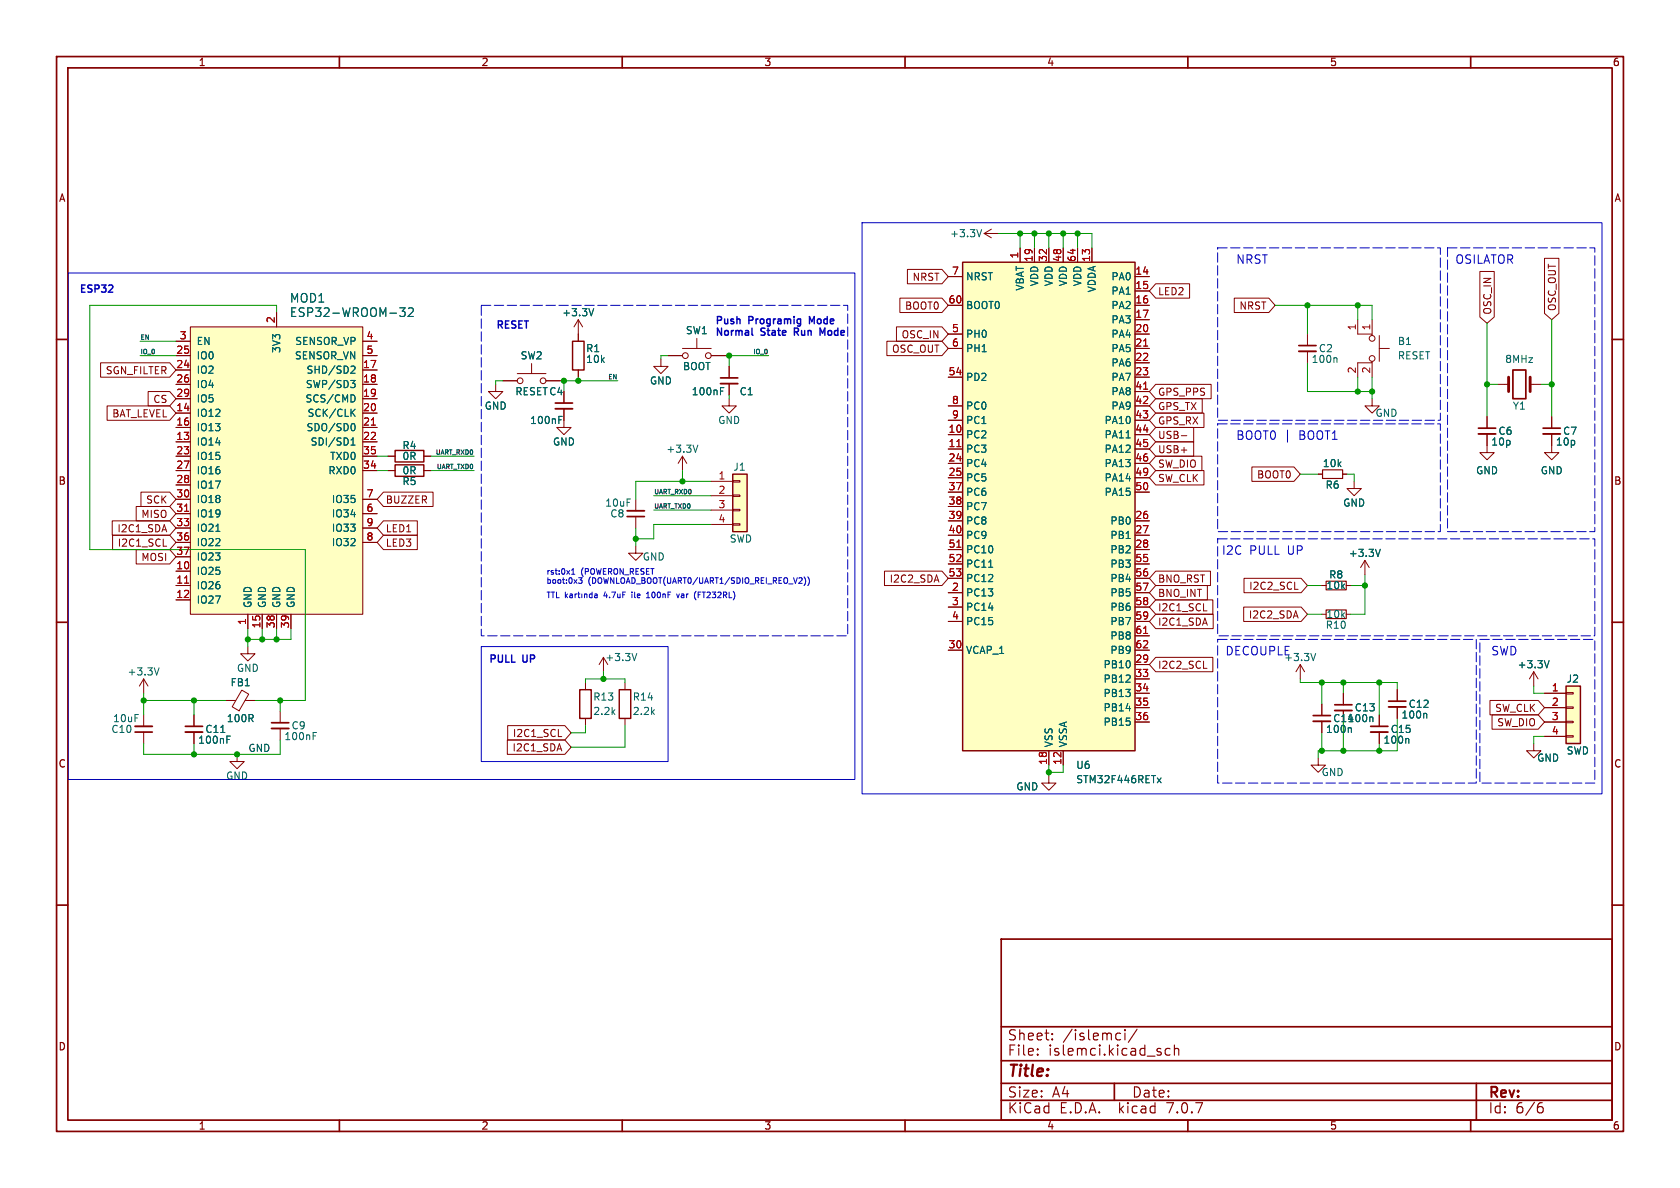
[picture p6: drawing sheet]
<svg xmlns="http://www.w3.org/2000/svg" width="297mm" height="210mm" viewBox="0 0 297 210" stroke-linecap="round" stroke-linejoin="round" font-family="sans-serif">
<g fill="none" stroke="#840000" stroke-width=".3">
<path d="M10 10h277v190h-277zM12 12h273v186h-273zM60 10v2M110 10v2M160 10v2M210 10v2M260 10v2M10 60h2M285 60h2M98.2 71.2h3M127.4 66.8h3M229.6 61.1h3.1"/>
<path d="M261.4 75.7h3M267.5 65.4h2.2v5.1h-2.2zM272.8 75.7h3M110.9 91.3h3M10 110h2M285 110h2M23.9 129.4h3M32.8 128.4h3M48 127.8h3.1M232.2 126.5h3M236 124.6h3M242.3 128.4h3.1"/>
<path d="M245.5 124h3M10 160h2M285 160h2M177 166h108v32h-108zM60 198v2M110 198v2M160 198v2M177 194.5h108M177 191.5h108M177 187.5h108M177 181.5h108M197 191.5v3"/>
<path d="M210 198v2M260 198v2M261 191.5v6.5"/>
</g>
<g fill="none" stroke="#840000" stroke-width=".2">
<path d="M233.8 83.1h3.6v1.5h-3.6zM234.4 102.7h3.6v1.6h-3.6zM234.4 107.8h3.6v1.5h-3.6zM183.4 186.4v.1M183.4 185.4v.2M186 183.7v.1M186 182.7v.2M197.6 182.6l.5 .1M198.1 183.7l-.5 .1M198.9 182v.2M198.9 182.6v1.2M201 181.9l-1.5 2.4"/>
<path d="M206.8 185.4l-.5-.1-.3 .4v.5l.2 .2h.6M207.6 185.5a.45 .45 0 0 1 .8 .1v.9M207.6 184.7v1.8M272.1 195.6l.5 .1 .2 .3-.1 .6-.2 .1h-.4M272.6 194.9l-.5 .1"/>
</g>
<g fill="#ffffc2" stroke="#ffffc2" stroke-width=".18">
<path d="M170.2 46.4h30.5v86.3h-30.5z"/>
<path d="M33.7 57.8h30.4v50.8h-30.4z"/>
<path d="M276.9 121.3h2.5v10.1h-2.5z"/>
<path d="M129.5 83.8h2.6v10.2h-2.6z"/>
</g>
<path d="M170.2 46.4h30.5v86.3h-30.5zM69.8 79.6h5.1v2.1h-5.1zM101.2 60.3h2.1v5.1h-2.1zM69.8 82.2h5.1v2h-5.1zM129.5 83.8h2.6v10.2h-2.6zM102.5 121.9h2v5.1h-2zM109.5 121.9h2v5.1h-2zM276.9 121.3h2.5v10.1h-2.5z" fill="none" stroke="#840000" stroke-width=".25"/>
<g fill="none" stroke="#840000" stroke-width=".18">
<path d="M33.7 57.8h30.4v50.8h-30.4zM48.9 55.2v2.6M102.2 56.5l-.7 1.3M102.2 56.5v3.8M102.2 56.5l.8 1.3M123.2 59.8v1.8M158.5 57.8h8l1.1 1.3-1.1 1.2h-8zM159.1 52.7h7.4l1.1 1.3-1.1 1.2h-7.4zM160.4 47.6h6.1l1.1 1.3-1.1 1.3h-6.1zM167.6 48.9h2.6M167.6 54h2.6M167.6 59.1h2.6"/>
<path d="M174 41.3l1.3 .7M174 41.3h2.5M175.3 40.5l-1.3 .8M180.3 43.8v2.6M182.9 43.8v2.6M185.4 43.8v2.6M188 43.8v2.6M190.5 43.8v2.6M193 43.8v2.6M200.7 48.9h2.5M200.7 51.4h2.5M200.7 54h2.5"/>
<path d="M200.7 56.5h2.5M200.7 59.1h2.5M204.3 50.2h6v2.5h-6l-1.1-1.3zM218.2 52.7h6.1l1.1 1.3-1.1 1.2h-6.1zM231.1 59.1v2M240 56.5v2.6h2.6v.2M242.6 56.5v2.6M243.8 59.3v4.6M261.6 48h2.6v8l-1.3 1.2-1.3-1.2zM273 45.7h2.6v9.7l-1.3 1.1-1.3-1.1zM17.8 64.1h12.2l1.1 1.3-1.1 1.3h-12.2zM18.9 71.8h11.1l1.1 1.2-1.1 1.3h-11.1z"/>
<path d="M26.2 69.2h3.8l1.1 1.3-1.1 1.3h-3.8zM31.1 67.9h2.6M31.1 78.1h2.6M31.1 73h2.6M31.1 75.6h2.6M31.1 65.4h2.6M31.1 70.5h2.6M31.1 62.9h2.6M31.1 60.3h2.6M64.1 67.9h2.6M64.1 78.1h2.6M64.1 73h2.6"/>
<path d="M64.1 75.6h2.6M64.1 65.4h2.6M64.1 70.5h2.6M64.1 62.9h2.6M64.1 60.3h2.6M87.6 67.9v1.3h1.3l-1.3 1.3-1.2-1.3h1.2M88.9 67.3h2.5M91.4 66h5.1M94 64.3v1.7M96.5 67.3h2.6M99.7 72.3v3.3h1.3l-1.3 1.2-1.3-1.2h1.3M99.7 69.2v2"/>
<path d="M102.2 65.4v1.3M116.8 63.5v1.3h1.3l-1.3 1.2-1.2-1.2h1.2M118.1 62.9h2.5M120.6 61.6h5.1M125.7 62.9h2.6M128.9 70.5v1.3h1.3l-1.3 1.2-1.3-1.2h1.3M128.9 64.8v2M128.9 67.8v2.1M156.8 60.3h9.7l1.1 1.3-1.1 1.3h-9.7zM167.6 76.8h2.6M167.6 79.4h2.6M167.6 61.6h2.6"/>
<path d="M167.6 66.7h2.6M167.6 71.8h2.6M167.6 74.3h2.6M200.7 76.8h2.5M200.7 79.4h2.5M200.7 61.6h2.5M200.7 64.1h2.5M200.7 66.7h2.5M200.7 69.2h2.5M200.7 71.8h2.5M200.7 74.3h2.5M204.3 70.5h8.2v2.5h-8.2l-1.1-1.2z"/>
<path d="M204.3 67.9h9.8v2.6h-9.8l-1.1-1.3zM204.3 75.6h6.7v2.5h-6.7l-1.1-1.3zM204.3 78.1h6.7v2.5h-6.7l-1.1-1.2zM204.3 73h8.5v2.6h-8.5l-1.1-1.3zM208.8 77h1M231.1 62.1v2M242.6 70.5v1.3h1.2l-1.2 1.2-1.3-1.2h1.3M242.6 63.9v.2h-2.6v2.6M242.6 64.1v2.6M243.8 61.6h1.8M262.9 76.7v3.3h1.3l-1.3 1.3-1.3-1.3h1.3M262.9 73.7v2"/>
<path d="M264.8 67.9h1.9M270.5 67.9h1.9M274.3 76.7v3.3h1.3l-1.3 1.3-1.3-1.3h1.3M274.3 73.7v2M19.8 92.1h10.2l1.1 1.2-1.1 1.3h-10.2zM19.9 94.6h10.1l1.1 1.3-1.1 1.3h-10.1zM24.1 89.5h5.9l1.1 1.3-1.1 1.3h-5.9zM24.1 97.2h5.9l1.1 1.2-1.1 1.3h-5.9zM24.9 87h5.1l1.1 1.3-1.1 1.2h-5.1zM28.9 96.6h.6M31.1 80.6h2.6M31.1 83.2h2.6"/>
<path d="M31.1 85.7h2.6M31.1 88.3h2.6M31.1 90.8h2.6M31.1 93.3h2.6M31.1 95.9h2.6M31.1 98.4h2.6M64.1 80.6h2.6M64.1 83.2h2.6M64.1 88.3h2.6M64.1 90.8h2.6M64.1 93.3h2.6M64.1 95.9h2.6"/>
<path d="M67.8 87h8.8v2.5h-8.8l-1.1-1.2zM67.8 92.1h6v2.5h-6l-1.1-1.3zM67.8 94.6h6v2.6h-6l-1.1-1.3zM68.6 80.6h1.2M68.6 83.2h1.2M74.9 80.6h1.3M74.9 83.2h1.3M112.4 96.5v1.3h1.3l-1.3 1.3-1.3-1.3h1.3M112.4 88.3v2M112.4 91.3v2M120.6 80.6l-.7 1.3M120.6 80.6v2.6"/>
<path d="M120.6 80.6l.8 1.3M125.7 85.1h3.8M125.7 87.6h3.8M125.7 90.2h3.8M125.7 92.7h3.8M129.5 92.6h1.3v.2h-1.3zM129.5 90h1.3v.3h-1.3zM129.5 87.5h1.3v.3h-1.3zM129.5 85h1.3v.2h-1.3zM167.6 81.9h2.6M167.6 84.5h2.6M167.6 92.1h2.6"/>
<path d="M167.6 94.6h2.6M167.6 97.2h2.6M167.6 87h2.6M167.6 89.5h2.6M167.6 99.7h2.6M200.7 81.9h2.5M200.7 84.5h2.5M200.7 92.1h2.5M200.7 94.6h2.5M200.7 97.2h2.5M200.7 87h2.5M200.7 99.7h2.5"/>
<path d="M204.3 80.6h8.2v2.6h-8.2l-1.1-1.3zM204.3 83.2h8.5v2.5h-8.5l-1.1-1.2zM221.3 82.5h7.5l1.1 1.3-1.1 1.3h-7.5zM233 83.8h.8M237.4 83.8h.7M239.4 85.1v1.3h1.3l-1.3 1.2-1.3-1.2h1.3M241.3 99.1l-.8 1.2M241.3 99.1v2.5M241.3 99.1l.8 1.2M31.1 103.5h2.6M31.1 101h2.6M31.1 106h2.6"/>
<path d="M43.8 114.3v1.3h1.3l-1.3 1.2-1.3-1.2h1.3M43.8 108.6v2.5M46.4 108.6v2.5M48.9 108.6v2.5M51.4 108.6v2.5M105.9 117.5l.8-1.3v2.5M156.4 101h10.1l1.1 1.2-1.1 1.3h-10.1zM167.6 104.8h2.6M167.6 107.3h2.6M167.6 114.9h2.6M167.6 109.9h2.6M167.6 102.2h2.6"/>
<path d="M200.7 104.8h2.5M200.7 117.5h2.5M200.7 107.3h2.5M200.7 114.9h2.5M200.7 109.9h2.5M200.7 102.2h2.5M200.7 112.4h2.5M204.3 101h9.7v2.5h-9.7l-1.1-1.3zM204.3 108.6h10.2v2.5h-10.2l-1.1-1.2zM204.3 116.2h10.1v2.5h-10.1l-1.1-1.2zM204.3 103.5h9.1v2.5h-9.1l-1.1-1.2zM204.3 106h10.1v2.6h-10.1l-1.1-1.3z"/>
<path d="M212.8 118.1h.6M212.8 108h.6M219.9 107.3h10.1l1.1 1.3-1.1 1.3h-10.1zM219.9 102.2h10.1l1.1 1.3-1.1 1.3h-10.1zM228.9 104.2h.6M229.9 117.5l-.8 1.2M229.9 117.5v2.5M229.9 117.5l.7 1.2M233.7 103.5h.7M233.7 108.6h.7M238 103.5h.8M238 108.6h.8"/>
<path d="M271.1 118.7l-.7 1.3M271.1 118.7v2.6M271.1 118.7l.8 1.3M25.4 120v2.6M25.4 126.4v2M25.4 129.4v2M25.4 120l-.8 1.3M25.4 120l.8 1.3M34.3 126.4v2M34.3 129.4v2M40 123.8h1.7M41.9 133.4v1.2h1.3l-1.3 1.3-1.3-1.3h1.3"/>
<path d="M42.7 122l1.3 .7-1.7 3-1.3-.8zM43.3 123.8h1.8M49.5 125.7v2.1M49.5 128.8v2M89.7 130.8h10.2l1.1 1.3-1.1 1.3h-10.2zM89.8 128.3h10.1l1.1 1.2-1.1 1.3h-10.1zM98.7 130.2h.6M103.5 120.7v1.2M103.5 127v1.3M110.5 120.7v1.2M110.5 127v1.3M185.4 137.2v1.2h1.3l-1.3 1.3-1.3-1.3h1.3"/>
<path d="M185.4 132.7v2.6M188 132.7v2.6M200.7 120h2.5M200.7 122.6h2.5M200.7 125.1h2.5M200.7 127.6h2.5M233 134v1.3h1.3l-1.3 1.2-1.2-1.2h1.2M233.7 124.5v2M233.7 127.5v2M237.5 122.6v2M237.5 125.6v2M243.8 126.4v2"/>
<path d="M243.8 129.4v2M247 121.9v2.1M247 125v2M263.4 123.8h8.5l1.1 1.3-1.1 1.3h-8.5zM263.8 126.4h8.1l1.1 1.2-1.1 1.3h-8.1zM271.1 131.4v1.3h1.3l-1.3 1.3-1.2-1.3h1.2M273 122.6h3.9M273 125.1h3.9M273 127.6h3.9M273 130.2h3.9M276.9 130h1.2v.3h-1.2zM276.9 127.5h1.2v.3h-1.2z"/>
<path d="M276.9 125h1.2v.2h-1.2zM276.9 122.4h1.2v.3h-1.2z"/>
<circle cx="242.6" cy="59.8" r=".51"/>
<circle cx="91.9" cy="67.3" r=".51"/>
<circle cx="96" cy="67.3" r=".51"/>
<circle cx="121.2" cy="62.9" r=".51"/>
<circle cx="125.2" cy="62.9" r=".51"/>
<circle cx="242.6" cy="63.4" r=".51"/>
</g>
<path d="M65.6 75.1h.8M169.2 79h.7M202.2 61.2h.7M202.2 68.8h.7M32.6 90.4h.8M169.2 96.7h.7M32.6 103.1h.8M202.2 112h.7" fill="none" stroke="#a90000" stroke-width=".18"/>
<g fill="none" stroke="#006464" stroke-width=".18">
<path d="M70.7 54.4h.9l-.5 .6 .4 .1v.7l-.2 .1h-.6M72.2 54.6l.6-.2 .2 .2 .1 .3-1 1h1M105 54.6l-.5 1.2M173.5 40.6l-.4 1.3M62 67.3h.8l-.4 .4 .3 .2 .1 .4-.3 .2h-.3M62.1 78.7h.7M62.1 77.8l.3-.4v1.3M62.2 64.7l.5 .1 .1 .3-.8 .9h.8M62.2 72.9l.6 .7M62.4 74.9a.68 .68 0 0 1 .4 .6 .68 .68 0 0 1-.4 .6M62.5 69.9l.3 .4-.3 .7M62.8 72.3l-.7 .8"/>
<path d="M98.8 74.2h.4M98.8 73.6h.6M123.4 78.7l-.5 1.3M127.4 69.1h.4M127.4 68.5h.6M199.1 77.4h.7M236.2 63.2l.2 .2v.7M38.2 93.9h.7M244 97.1l-.4 1.3M28.1 118.1l-.4 1.2M112.6 115.5l-.4 1.3M174.8 100.3h.7"/>
<path d="M232.6 115.5l-.4 1.3M273.9 116.8l-.5 1.3M39 129.5h.8M40.1 130.7h.4M40.1 130.1h.6M55.4 129.5h.6M55.4 130.1h.4M204.6 137.5l.7 .9M205.3 137.5l-.7 .9M238.7 128.6l.2 .2v.7M242.5 126.7l.2 .2v.7M248.9 130.5l.2 .2v.7"/>
<path d="M252.1 126.1l.1 .2v.6"/>
</g>
<path d="M266.7 66.7v2.5M270.5 66.7v2.5" fill="none" stroke="#840000" stroke-width=".51"/>
<g fill="none" stroke="#840000" stroke-width=".33">
<path d="M98.2 72.3h3M127.4 67.8h3M229.6 62.1h3.1M261.4 76.7h3M272.8 76.7h3M110.9 90.3h3M23.9 128.4h3M32.8 129.4h3M48 128.8h3.1M232.2 127.5h3M236 125.6h3M242.3 129.4h3.1"/>
<path d="M245.5 125h3"/>
</g>
<path d="M132.9 59.1l.2 .2M140.4 58v1.3M140.4 58.7h.5M143.5 56.9l-.4-.9v1.2M145.8 58l-.4 .9-.4-.9v1.3" fill="none" stroke="#0000c2" stroke-width=".25"/>
<g fill="none" stroke="#0000c2" stroke-width=".18">
<path d="M152.4 39.4h130.8v100.9h-130.8zM12.1 48.3h139v89.5h-139zM85.1 114.3h33v20.3h-33zM96.7 104.7h.6M97 104.7v1M97.5 104.7h.5M97.8 104.7v1M98.4 104.7v1h.5M100 104.7v1M100 105.3l.3 .4M100.3 105l-.3 .4M100.8 105h.3l.1 .7"/>
<path d="M101 101.5h.6M101 100.8l.3-.3v1M101.2 105.2l-.5 .2 .2 .3 .3-.1M101.7 105v.7M102 105l-.3 .2M102.1 105h.4M102.3 104.7v.8l.2 .2M102.3 102.1h.6l-.3 .4 .3 .1v.4l-.2 .1-.4-.1M102.9 105v.7M103.3 105.1l.4-.1 .1 .7M103.3 105v.7M104.7 105h-.3l-.2 .2 .1 .4h.4"/>
<path d="M104.7 104.7v1M105.1 105h.4l.1 .7M105.6 105.2l-.5 .2 .1 .3 .4-.1M111.7 104.7v.1M111.7 105v.7M114.3 105.7h.6M114.3 105l.3-.3v1M119.6 105l.3 .7 .2-.7M123 104.5v.1M123.4 105.1h.4M123.9 104.7h-.5v1M142.1 102a1.15 1.15 0 0 1 0 1.5"/>
<path d="M142.8 102a1.15 1.15 0 0 1 0 1.5"/>
</g>
<path d="M85.1 54h64.8v58.4h-64.8v-58.4M215.3 43.8h39.3v30.5h-39.3v-30.5M255.9 43.8h26v50.2h-26v-50.2M215.3 74.9h39.3v19.1h-39.3v-19.1M215.3 95.3h66.6v17.1h-66.6v-17.1M215.3 113h45.7v25.4h-45.7v-25.4M261.6 113h20.3v25.4h-20.3v-25.4" fill="none" stroke="#0000c2" stroke-width=".18" stroke-dasharray="1.7 .6"/>
<g fill="none" stroke="#009600" stroke-width=".18">
<path d="M48.9 55.2v-1.2h-33v43.2h38.1v26.6h-8.9M176.5 41.3h16.5v2.5M180.3 41.3v2.5M182.9 41.3v2.5M185.4 41.3v2.5M188 41.3v2.5M190.5 41.3v2.5M225.4 54h17.2v2.5M231.1 54v5.1M240 54v2.5M262.9 57.2v16.5M274.3 56.5v17.2"/>
<path d="M24.8 62.9h6.3M24.8 60.3h6.3M88.9 67.3h-1.3v.6M99.1 67.3h10.1M99.7 67.3v1.9M102.2 66.7v.6M118.1 62.9h-1.3v.6M128.3 62.9h7.6M128.9 62.9v1.9M128.9 69.9v.6M231.1 64.1v5.1h11.5M240 66.7v2.5"/>
<path d="M242.6 66.7v3.8M262.9 67.9h1.9M272.4 67.9h1.9M66.7 83.2h1.9M66.7 80.6h1.9M76.2 83.2h7.6M76.2 80.6h7.6M112.4 93.3v3.2M115.6 87.6h10.1M115.6 90.2h10.1M120.6 83.2v1.9M125.7 85.1h-13.3v3.2"/>
<path d="M125.7 92.7h-10.1v2.6h-3.2M229.9 83.8h3.1M238.1 83.8h1.3v1.3M43.8 111.1v3.2M46.4 111.1v1.9M48.9 111.1v1.9M51.4 111.1v1.9h-7.6M106.7 118.7v1.3M231.1 108.6h2.6M231.1 103.5h2.6M238.8 103.5h2.5M241.3 101.6v7h-2.5"/>
<path d="M25.4 122.6v3.8M25.4 123.8h14.6M34.3 123.8v2.6M34.3 131.4v2M49.5 130.8v2.6h-24.1v-2M49.5 123.8v1.9M103.5 120.7v-.7h7v.7M103.5 128.3v1.2h-2.5M110.5 128.3v3.8h-9.5M185.4 135.3v1.9M188 135.3v1.2h-2.6M229.9 120v.7h17.1v1.2"/>
<path d="M233.7 120.7v3.8M233.7 129.5v3.2M237.5 120.7v1.9M237.5 127.6v5.1M243.8 120.7v5.7M243.8 131.4v1.3M247 127v5.7h-14v1.3M271.1 121.3v1.3h1.9M273 130.2h-1.9v1.2"/>
</g>
<g fill="#009600" stroke="#009600" stroke-width=".18">
<circle cx="242.6" cy="69.2" r=".46"/>
<circle cx="240" cy="69.2" r=".46"/>
<circle cx="243.8" cy="132.7" r=".46"/>
<circle cx="237.5" cy="132.7" r=".46"/>
<circle cx="243.8" cy="120.7" r=".46"/>
<circle cx="240" cy="54" r=".46"/>
<circle cx="231.1" cy="54" r=".46"/>
<circle cx="237.5" cy="120.7" r=".46"/>
<circle cx="233.7" cy="132.7" r=".46"/>
<circle cx="233.7" cy="120.7" r=".46"/>
<circle cx="262.9" cy="67.9" r=".46"/>
<circle cx="274.3" cy="67.9" r=".46"/>
<circle cx="180.3" cy="41.3" r=".46"/>
<circle cx="188" cy="41.3" r=".46"/>
<circle cx="190.5" cy="41.3" r=".46"/>
<circle cx="182.9" cy="41.3" r=".46"/>
<circle cx="185.4" cy="41.3" r=".46"/>
<circle cx="241.3" cy="103.5" r=".46"/>
<circle cx="185.4" cy="136.5" r=".46"/>
<circle cx="41.9" cy="133.4" r=".46"/>
<circle cx="46.4" cy="113" r=".46"/>
<circle cx="48.9" cy="113" r=".46"/>
<circle cx="25.4" cy="123.8" r=".46"/>
<circle cx="49.5" cy="123.8" r=".46"/>
<circle cx="43.8" cy="113" r=".46"/>
<circle cx="34.3" cy="123.8" r=".46"/>
<circle cx="34.3" cy="133.4" r=".46"/>
<circle cx="112.4" cy="95.3" r=".46"/>
<circle cx="120.6" cy="85.1" r=".46"/>
<circle cx="106.7" cy="120" r=".46"/>
<circle cx="128.9" cy="62.9" r=".46"/>
<circle cx="99.7" cy="67.3" r=".46"/>
<circle cx="102.2" cy="67.3" r=".46"/>
</g>
<text font-size="2.8" fill="#840000" x="178" y="190.9">Title:</text>
<g font-size="2.5" fill="#840000">
<text x="178" y="184.2">Sheet:</text>
<text x="187.9" y="184.2">/islemci/</text>
<text x="178" y="186.9">File:</text>
<text x="185.4" y="186.9">islemci.kicad_sch</text>
<text x="178" y="197.1">KiCad</text>
<text x="178" y="194.3">Size:</text>
<text x="186" y="194.3">A4</text>
<text x="187.3" y="197.1">E.D.A.</text>
<text x="198.1" y="197.1">kicad</text>
<text x="200" y="194.3">Date:</text>
<text x="206.8" y="197.1">7.0.7</text>
<text x="263" y="194.5">Rev:</text>
<text x="263" y="197.1">Id:</text>
<text x="268" y="197.1">6/6</text>
</g>
<g font-size="2.1" fill="#0000c2">
<text x="218.4" y="46.7">NRST</text>
<text x="257.2" y="46.7">OSILATOR</text>
<text x="218.4" y="77.9">BOOT0 |</text>
<text x="229.7" y="77.9">BOOT1</text>
<text x="215.9" y="98.2">I2C</text>
<text x="220.8" y="98.2">PULL</text>
<text x="227.6" y="98.2">UP</text>
<text x="216.5" y="116">DECOUPLE</text>
<text x="263.5" y="116">SWD</text>
</g>
<g font-size="2.1" fill="#006464">
<text x="51.1" y="53.7">MOD1</text>
<text x="51.1" y="56.2">ESP32-WROOM-32</text>
</g>
<g font-size="1.8" fill="#840000">
<text x="35" y="11.9">1</text>
<text x="85" y="11.9">2</text>
<text x="135" y="11.9">3</text>
<text x="185" y="11.9">4</text>
<text x="235" y="11.9">5</text>
<text x="285" y="11.9">6</text>
<text x="10.3" y="35.9">A</text>
<text x="285.3" y="35.9">A</text>
<text x="161.2" y="49.8">NRST</text>
<text x="204.6" y="52.4">LED2</text>
<text x="159.9" y="54.9">BOOT0</text>
<text x="219" y="54.9">NRST</text>
<text x="263.8" y="55.7" transform="rotate(-90 263.8 55.7)">OSC_IN</text>
<text x="275.3" y="55.1" transform="rotate(-90 275.3 55.1)">OSC_OUT</text>
<text x="157.6" y="62.5">OSC_OUT</text>
<text x="159.3" y="60">OSC_IN</text>
<text x="18.6" y="66.4">SGN_FILTER</text>
<text x="27" y="71.4">CS</text>
<text x="204.6" y="70.2">GPS_PPS</text>
<text x="19.7" y="74">BAT_LEVEL</text>
<text x="204.6" y="72.7">GPS_TX</text>
<text x="204.6" y="77.8">USB-</text>
<text x="204.6" y="75.2">GPS_RX</text>
<text x="204.6" y="82.9">SW_DIO</text>
<text x="204.6" y="80.3">USB+</text>
<text x="10.2" y="86">B</text>
<text x="25.7" y="89.2">SCK</text>
<text x="68.1" y="89.2">BUZZER</text>
<text x="204.6" y="85.4">SW_CLK</text>
<text x="222.1" y="84.8">BOOT0</text>
<text x="285.2" y="86">B</text>
<text x="20.7" y="94.3">I2C1_SDA</text>
<text x="24.9" y="91.8">MISO</text>
<text x="68.1" y="94.3">LED1</text>
<text x="20.7" y="96.8">I2C1_SCL</text>
<text x="24.9" y="99.4">MOSI</text>
<text x="68.1" y="96.8">LED3</text>
<text x="157.2" y="103.2">I2C2_SDA</text>
<text x="204.6" y="103.2">BNO_RST</text>
<text x="204.6" y="105.7">BNO_INT</text>
<text x="220.7" y="104.5">I2C2_SCL</text>
<text x="204.6" y="110.8">I2C1_SDA</text>
<text x="204.6" y="108.3">I2C1_SCL</text>
<text x="220.7" y="109.5">I2C2_SDA</text>
<text x="204.6" y="118.4">I2C2_SCL</text>
<text x="90.6" y="130.5">I2C1_SCL</text>
<text x="264.2" y="126">SW_CLK</text>
<text x="264.6" y="128.6">SW_DIO</text>
<text x="10.2" y="135.9">C</text>
<text x="90.5" y="133">I2C1_SDA</text>
<text x="285.2" y="135.9">C</text>
<text x="10.2" y="186">D</text>
<text x="285.2" y="186">D</text>
<text x="35" y="200">1</text>
<text x="85" y="200">2</text>
<text x="135" y="200">3</text>
<text x="185" y="200">4</text>
<text x="235" y="200">5</text>
<text x="285" y="200">6</text>
</g>
<g font-size="1.8" fill="#006464">
<text x="167.9" y="42.1">+3.3V</text>
<text x="170.7" y="49.8">NRST</text>
<text x="181.2" y="51.5" transform="rotate(-90 181.2 51.5)">VBAT</text>
<text x="183.7" y="50.7" transform="rotate(-90 183.7 50.7)">VDD</text>
<text x="186.3" y="50.7" transform="rotate(-90 186.3 50.7)">VDD</text>
<text x="188.8" y="50.7" transform="rotate(-90 188.8 50.7)">VDD</text>
<text x="191.4" y="50.7" transform="rotate(-90 191.4 50.7)">VDD</text>
<text x="193.9" y="51.8" transform="rotate(-90 193.9 51.8)">VDDA</text>
<text x="196.4" y="49.8">PA0</text>
<text x="196.4" y="52.3">PA1</text>
<text x="99.3" y="56.1">+3.3V</text>
<text x="121.2" y="59.3">SW1</text>
<text x="170.7" y="59.9">PH0</text>
<text x="170.7" y="54.8">BOOT0</text>
<text x="196.4" y="54.8">PA2</text>
<text x="196.4" y="57.4">PA3</text>
<text x="196.4" y="59.9">PA4</text>
<text x="34.7" y="63.7">IO0</text>
<text x="34.7" y="61.2">EN</text>
<text x="49.8" y="62.5" transform="rotate(-90 49.8 62.5)">3V3</text>
<text x="52" y="63.7">SENSOR_VN</text>
<text x="52.1" y="61.2">SENSOR_VP</text>
<text x="91.9" y="63.7">SW2</text>
<text x="103.5" y="62.5">R1</text>
<text x="103.5" y="64.4">10k</text>
<text x="120.6" y="65.6">BOOT</text>
<text x="170.7" y="62.5">PH1</text>
<text x="196.4" y="62.5">PA5</text>
<text x="196.4" y="65">PA6</text>
<text x="231.8" y="64.4">100n</text>
<text x="233.1" y="62.5">C2</text>
<text x="247" y="61.2">B1</text>
<text x="247" y="63.7">RESET</text>
<text x="266" y="64.4">8MHz</text>
<text x="34.7" y="66.3">IO2</text>
<text x="34.7" y="68.8">IO4</text>
<text x="34.7" y="71.3">IO5</text>
<text x="53.9" y="71.3">SCS/CMD</text>
<text x="54" y="68.8">SWP/SD3</text>
<text x="54.1" y="66.3">SHD/SD2</text>
<text x="91" y="70.1">RESETC4</text>
<text x="114.8" y="68.2">GND</text>
<text x="122.2" y="70.1">100nF</text>
<text x="130.7" y="70.1">C1</text>
<text x="170.7" y="67.5">PD2</text>
<text x="196.4" y="67.5">PA7</text>
<text x="196.4" y="70.1">PA8</text>
<text x="34.7" y="73.9">IO12</text>
<text x="34.7" y="76.4">IO13</text>
<text x="54.1" y="76.4">SDO/SD0</text>
<text x="54.3" y="73.9">SCK/CLK</text>
<text x="85.6" y="72.6">GND</text>
<text x="93.6" y="75.2">100nF</text>
<text x="126.9" y="75.2">GND</text>
<text x="170.7" y="77.7">PC2</text>
<text x="170.7" y="72.6">PC0</text>
<text x="170.7" y="75.2">PC1</text>
<text x="195.2" y="75.2">PA10</text>
<text x="195.2" y="77.7">PA11</text>
<text x="196.4" y="72.6">PA9</text>
<text x="243.1" y="73.9">GND</text>
<text x="264.8" y="77.1">C6</text>
<text x="267.4" y="72.6">Y1</text>
<text x="276.2" y="77.1">C7</text>
<text x="34.7" y="79">IO14</text>
<text x="34.7" y="81.5">IO15</text>
<text x="54.8" y="79">SDI/SD1</text>
<text x="58.3" y="81.5">TXD0</text>
<text x="71" y="79.6">R4</text>
<text x="71" y="81.5">0R</text>
<text x="97.7" y="79">GND</text>
<text x="117.7" y="80.2">+3.3V</text>
<text x="129.5" y="83.4">J1</text>
<text x="170.7" y="80.2">PC3</text>
<text x="170.7" y="82.8">PC4</text>
<text x="195.2" y="80.2">PA12</text>
<text x="195.2" y="82.8">PA13</text>
<text x="233.8" y="82.8">10k</text>
<text x="263.5" y="79">10p</text>
<text x="275" y="79">10p</text>
<text x="34.7" y="84">IO16</text>
<text x="34.7" y="86.6">IO17</text>
<text x="34.7" y="89.1">IO18</text>
<text x="58" y="84">RXD0</text>
<text x="58.6" y="89.1">IO35</text>
<text x="71" y="86">R5</text>
<text x="71" y="84">0R</text>
<text x="106.9" y="89.8">10uF</text>
<text x="170.7" y="85.3">PC5</text>
<text x="170.7" y="87.9">PC6</text>
<text x="195.2" y="85.3">PA14</text>
<text x="195.2" y="87.9">PA15</text>
<text x="234.2" y="86.6">R6</text>
<text x="237.4" y="89.8">GND</text>
<text x="260.9" y="84">GND</text>
<text x="272.3" y="84">GND</text>
<text x="34.7" y="91.7">IO19</text>
<text x="34.7" y="94.2">IO21</text>
<text x="58.6" y="91.7">IO34</text>
<text x="58.6" y="94.2">IO33</text>
<text x="107.8" y="91.7">C8</text>
<text x="170.7" y="90.4">PC7</text>
<text x="170.7" y="92.9">PC8</text>
<text x="170.7" y="95.5">PC9</text>
<text x="196.2" y="92.9">PB0</text>
<text x="196.2" y="95.5">PB1</text>
<text x="34.7" y="101.8">IO25</text>
<text x="34.7" y="96.7">IO22</text>
<text x="34.7" y="99.3">IO23</text>
<text x="58.6" y="96.7">IO32</text>
<text x="113.5" y="99.3">GND</text>
<text x="128.9" y="96.1">SWD</text>
<text x="170.7" y="98">PC10</text>
<text x="170.7" y="100.6">PC11</text>
<text x="196.2" y="98">PB2</text>
<text x="196.2" y="100.6">PB3</text>
<text x="238.4" y="98.7">+3.3V</text>
<text x="34.7" y="104.4">IO26</text>
<text x="34.7" y="106.9">IO27</text>
<text x="44.7" y="107.6" transform="rotate(-90 44.7 107.6)">GND</text>
<text x="47.2" y="107.6" transform="rotate(-90 47.2 107.6)">GND</text>
<text x="49.8" y="107.6" transform="rotate(-90 49.8 107.6)">GND</text>
<text x="52.3" y="107.6" transform="rotate(-90 52.3 107.6)">GND</text>
<text x="170.7" y="105.6">PC13</text>
<text x="170.7" y="103.1">PC12</text>
<text x="196.2" y="103.1">PB4</text>
<text x="196.2" y="105.6">PB5</text>
<text x="234.4" y="104.4">10k</text>
<text x="234.9" y="102.5">R8</text>
<text x="170.7" y="108.2">PC14</text>
<text x="170.7" y="110.7">PC15</text>
<text x="196.2" y="108.2">PB6</text>
<text x="196.2" y="110.7">PB7</text>
<text x="196.2" y="113.3">PB8</text>
<text x="234.3" y="111.4">R10</text>
<text x="234.4" y="109.4">10k</text>
<text x="22.5" y="119.6">+3.3V</text>
<text x="41.8" y="119">GND</text>
<text x="106.9" y="117.1">+3.3V</text>
<text x="170.7" y="115.8">VCAP_1</text>
<text x="195" y="118.3">PB10</text>
<text x="196.2" y="115.8">PB9</text>
<text x="268.2" y="118.3">+3.3V</text>
<text x="40.7" y="121.5">FB1</text>
<text x="104.8" y="124.1">R13</text>
<text x="111.8" y="124.1">R14</text>
<text x="195" y="120.9">PB12</text>
<text x="195" y="123.4">PB13</text>
<text x="195" y="126">PB14</text>
<text x="239.4" y="126">C13</text>
<text x="248.9" y="125.3">C12</text>
<text x="276.9" y="120.9">J2</text>
<text x="19.6" y="129.8">C10</text>
<text x="19.9" y="127.9">10uF</text>
<text x="34.9" y="131.7">100nF</text>
<text x="36.2" y="129.8">C11</text>
<text x="40" y="127.9">100R</text>
<text x="50.2" y="131">100nF</text>
<text x="51.4" y="129.1">C9</text>
<text x="104.8" y="126.6">2.2k</text>
<text x="111.8" y="126.6">2.2k</text>
<text x="195" y="128.5">PB15</text>
<text x="234.3" y="129.8">100n</text>
<text x="235.6" y="127.9">C14100n</text>
<text x="244.5" y="131.7">100n</text>
<text x="245.8" y="129.8">C15</text>
<text x="247.7" y="127.2">100n</text>
<text x="186.3" y="132.2" transform="rotate(-90 186.3 132.2)">VSS</text>
<text x="188.8" y="132.2" transform="rotate(-90 188.8 132.2)">VSSA</text>
<text x="190.2" y="136.1">U6</text>
<text x="233.5" y="137.4">GND</text>
<text x="271.6" y="134.8">GND</text>
<text x="276.9" y="133.6">SWD</text>
<text x="39.9" y="138">GND</text>
<text x="179.6" y="139.9">GND</text>
<text x="190.2" y="138.7">STM32F446RETx</text>
</g>
<g font-size="1.8" fill="#a90000">
<text x="180.1" y="45.8" transform="rotate(-90 180.1 45.8)">1</text>
<text x="182.6" y="46.4" transform="rotate(-90 182.6 46.4)">19</text>
<text x="185.2" y="46.4" transform="rotate(-90 185.2 46.4)">32</text>
<text x="187.7" y="46.4" transform="rotate(-90 187.7 46.4)">48</text>
<text x="190.2" y="46.4" transform="rotate(-90 190.2 46.4)">64</text>
<text x="192.8" y="46.4" transform="rotate(-90 192.8 46.4)">13</text>
<text x="167.6" y="53.7">60</text>
<text x="168.2" y="48.6">7</text>
<text x="200.6" y="48.6">14</text>
<text x="200.6" y="51.2">15</text>
<text x="200.6" y="53.7">16</text>
<text x="48.6" y="57.2" transform="rotate(-90 48.6 57.2)">2</text>
<text x="168.2" y="58.8">5</text>
<text x="200.6" y="56.3">17</text>
<text x="200.6" y="58.8">20</text>
<text x="239.8" y="58.5" transform="rotate(-90 239.8 58.5)">1</text>
<text x="242.3" y="58.5" transform="rotate(-90 242.3 58.5)">1</text>
<text x="31.1" y="65.2">24</text>
<text x="31.1" y="62.6">25</text>
<text x="31.7" y="60.1">3</text>
<text x="64.1" y="65.2">17</text>
<text x="64.7" y="60.1">4</text>
<text x="64.7" y="62.6">5</text>
<text x="168.2" y="61.3">6</text>
<text x="200.6" y="61.3">21</text>
<text x="200.6" y="63.9">22</text>
<text x="31.1" y="67.7">26</text>
<text x="31.1" y="70.2">29</text>
<text x="64.1" y="67.7">18</text>
<text x="64.1" y="70.2">19</text>
<text x="167.6" y="66.4">54</text>
<text x="168.2" y="71.5">8</text>
<text x="200.6" y="66.4">23</text>
<text x="200.6" y="69">41</text>
<text x="200.6" y="71.5">42</text>
<text x="239.8" y="66.1" transform="rotate(-90 239.8 66.1)">2</text>
<text x="242.3" y="66.1" transform="rotate(-90 242.3 66.1)">2</text>
<text x="31.1" y="77.9">13</text>
<text x="31.1" y="72.8">14</text>
<text x="31.1" y="75.3">16</text>
<text x="64.1" y="72.8">20</text>
<text x="64.1" y="75.3">21</text>
<text x="64.1" y="77.9">22</text>
<text x="167.6" y="76.6">10</text>
<text x="168.2" y="74">9</text>
<text x="200.6" y="74">43</text>
<text x="200.6" y="76.6">44</text>
<text x="31.1" y="80.4">23</text>
<text x="31.1" y="82.9">27</text>
<text x="64.1" y="82.9">34</text>
<text x="64.1" y="80.4">35</text>
<text x="167.6" y="79.1">11</text>
<text x="167.6" y="81.7">24</text>
<text x="200.6" y="79.1">45</text>
<text x="200.6" y="81.7">46</text>
<text x="31.1" y="85.5">28</text>
<text x="31.1" y="88">30</text>
<text x="64.7" y="88">7</text>
<text x="126.9" y="84.8">1</text>
<text x="126.9" y="87.4">2</text>
<text x="126.9" y="89.9">3</text>
<text x="167.6" y="84.2">25</text>
<text x="167.6" y="86.7">37</text>
<text x="167.6" y="89.3">38</text>
<text x="200.6" y="84.2">49</text>
<text x="200.6" y="86.7">50</text>
<text x="31.1" y="90.6">31</text>
<text x="31.1" y="93.1">33</text>
<text x="31.1" y="95.6">36</text>
<text x="64.7" y="90.6">6</text>
<text x="64.7" y="95.6">8</text>
<text x="64.7" y="93.1">9</text>
<text x="126.9" y="92.5">4</text>
<text x="167.6" y="91.8">39</text>
<text x="167.6" y="94.4">40</text>
<text x="200.6" y="91.8">26</text>
<text x="200.6" y="94.4">27</text>
<text x="31.1" y="100.7">10</text>
<text x="31.1" y="98.2">37</text>
<text x="167.6" y="96.9">51</text>
<text x="167.6" y="99.4">52</text>
<text x="167.6" y="102">53</text>
<text x="200.6" y="96.9">28</text>
<text x="200.6" y="99.4">55</text>
<text x="200.6" y="102">56</text>
<text x="31.1" y="103.3">11</text>
<text x="31.1" y="105.8">12</text>
<text x="168.2" y="104.5">2</text>
<text x="168.2" y="107.1">3</text>
<text x="200.6" y="104.5">57</text>
<text x="200.6" y="107.1">58</text>
<text x="43.6" y="110.6" transform="rotate(-90 43.6 110.6)">1</text>
<text x="46.1" y="111.2" transform="rotate(-90 46.1 111.2)">15</text>
<text x="48.6" y="111.2" transform="rotate(-90 48.6 111.2)">38</text>
<text x="51.2" y="111.2" transform="rotate(-90 51.2 111.2)">39</text>
<text x="168.2" y="109.6">4</text>
<text x="200.6" y="109.6">59</text>
<text x="200.6" y="112.1">61</text>
<text x="167.6" y="114.7">30</text>
<text x="200.6" y="117.2">29</text>
<text x="200.6" y="119.8">33</text>
<text x="200.6" y="114.7">62</text>
<text x="200.6" y="122.3">34</text>
<text x="200.6" y="124.8">35</text>
<text x="274.2" y="122.3">1</text>
<text x="274.2" y="124.8">2</text>
<text x="200.6" y="127.4">36</text>
<text x="274.2" y="127.4">3</text>
<text x="274.2" y="129.9">4</text>
<text x="185.2" y="135.3" transform="rotate(-90 185.2 135.3)">18</text>
<text x="187.7" y="135.3" transform="rotate(-90 187.7 135.3)">12</text>
</g>
<g font-size="1.8" fill="#0000c2">
<text x="14" y="51.8">ESP32</text>
<text x="87.6" y="58.2">RESET</text>
<text x="126.4" y="57.4">Push</text>
<text x="126.4" y="59.4">Normal</text>
<text x="132.4" y="57.4">Programig</text>
<text x="134.6" y="59.4">State</text>
<text x="141" y="59.4">Run</text>
<text x="143.6" y="57.4">Mode</text>
<text x="146" y="59.4">Mode</text>
<text x="86.4" y="117.2">PULL</text>
<text x="92.5" y="117.2">UP</text>
<text x="226.9" y="117.1">+3.3V</text>
</g>
<text font-size="1.8" fill="#0f0f0f" x="43.8" y="133">GND</text>
<g font-size="1.4" fill="#0000c2">
<text x="96.5" y="101.6">rst:0x1</text>
<text x="102.7" y="101.6">(POWERON_RESET</text>
<text x="96.5" y="103.3">boot:0x3</text>
<text x="104" y="103.3">(DOWNLOAD_BOOT(UART0/UART1/SDIO_REI_REO_V2))</text>
<text x="107" y="105.8">4.7uF</text>
<text x="112.1" y="105.8">ile</text>
<text x="115" y="105.8">100nF</text>
<text x="120.7" y="105.8">var</text>
<text x="124" y="105.8">(FT232RL)</text>
</g>
<g font-size="1.1" fill="#0f0f0f">
<text x="24.8" y="60.1">EN</text>
<text x="24.8" y="62.6">IO_0</text>
<text x="133" y="62.6">IO_0</text>
<text x="107.4" y="67.1">EN</text>
<text x="76.9" y="80.4">UART_RXD0</text>
<text x="77" y="83">UART_TXD0</text>
<text x="115.6" y="87.4">UART_RXD0</text>
<text x="115.6" y="90">UART_TXD0</text>
</g>
</svg>
